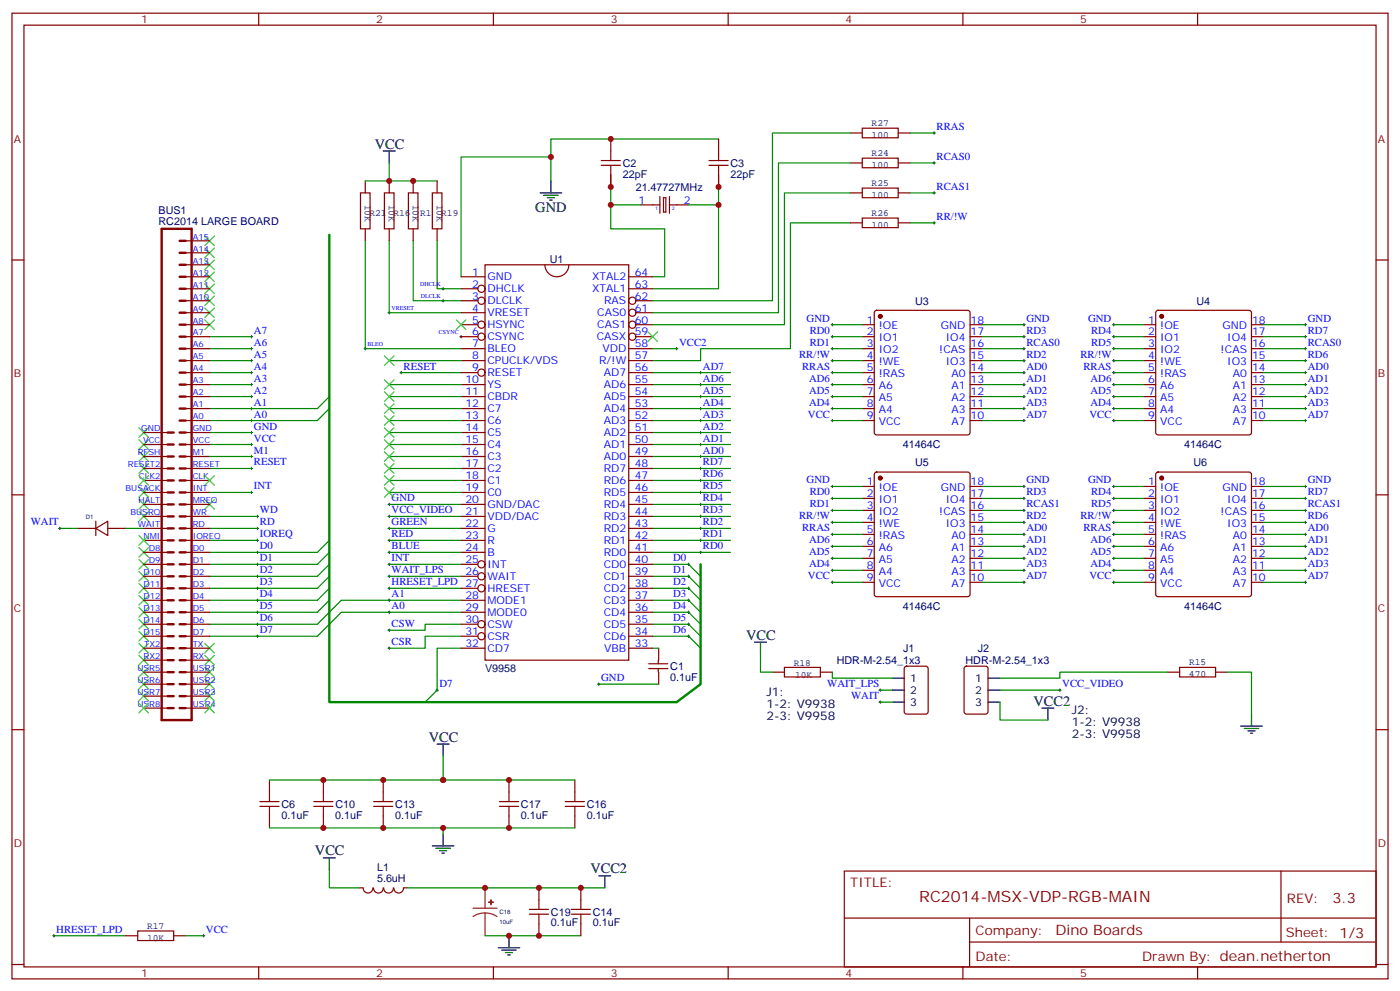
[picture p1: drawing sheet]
<svg xmlns="http://www.w3.org/2000/svg" width="412mm" height="292mm" viewBox="0 0 412 292" stroke-linecap="round" stroke-linejoin="round" font-family="sans-serif">
<g fill="none" stroke="#870000" stroke-width=".35">
<path d="M3.5 3.9h405.4v284.3h-405.4zM7.1 7.4h398.2v277.3h-398.2zM76.2 3.9v3.5M145.3 3.9v3.5M214.5 3.9v3.5M283.6 3.9v3.5M352.8 3.9v3.5M250.5 39.2h3.5M254 37.7h10.6v2.9h-10.6zM264.6 39.2h3.5M106.2 56.8h2.8v10.6h-2.8zM107.6 53.3v3.5"/>
<path d="M113.2 56.8h2.9v10.6h-2.9zM114.7 53.3v3.5M120.3 56.8h2.8v10.6h-2.8zM121.7 53.3v3.5M127.4 56.8h2.8v10.6h-2.8zM128.8 53.3v3.5M177.1 48.7h5.6M177.1 47.3h5.6M179.9 40.9v6.4M179.9 48.7v6.3M194.4 57.9v4.9M195.4 58.2h.7v4.2h-.7z"/>
<path d="M197.2 57.9v4.9M208.8 48.7h5.7M208.8 47.3h5.7M211.7 40.9v6.4M211.7 48.7v6.3M250.5 48h3.5M250.5 56.8h3.5M254 46.6h10.6v2.8h-10.6zM254 55.4h10.6v2.8h-10.6zM264.6 48h3.5M264.6 56.8h3.5M3.5 76.6h3.6"/>
<path d="M54.7 70.9h7M54.7 74.4h7M54.7 78h7M107.6 67.4v3.5M114.7 67.4v3.5M121.7 67.4v3.5M128.8 67.4v3.5M142.9 78h42.3v116.4h-42.3zM160.5 78a3.5 3.5 0 0 0 3.5 3.5 3.5 3.5 0 0 0 3.6-3.5M188.7 60.3h5.7M197.2 60.3h5.6M250.5 65.6h3.5"/>
<path d="M254 64.2h10.6v2.8h-10.6zM264.6 65.6h3.5M405.3 76.6h3.6M54.7 81.5h7M54.7 85h7M54.7 88.5h7M54.7 92.1h7M54.7 95.6h7M54.7 99.1h7M135.8 81.5h7.1M135.8 85h5M135.8 88.5h5"/>
<path d="M135.8 92.1h7.1M135.8 95.6h5M135.8 99.1h5M185.2 81.5h7.1M185.2 85h7.1M187.3 88.5h5M187.3 92.1h5M187.3 95.6h5M187.3 99.1h5M254 95.6h3.5M254 99.1h3.5M257.8 91.6l.4-.2h26.8l.5 .2 .3 .5v35.3l-.3 .5-.5 .2h-26.8l-.5-.3-.2-.4v-35.3z"/>
<path d="M285.8 95.6h3.5M285.8 99.1h3.5M336.9 95.6h3.5M336.9 99.1h3.5M340.7 91.6l.4-.2h26.8l.5 .2 .3 .5v35.3l-.3 .5-.5 .2h-26.8l-.5-.3-.2-.4v-35.3zM368.7 95.6h3.5M368.7 99.1h3.5M54.7 102.7h7M54.7 106.2h7M54.7 109.7h7M54.7 113.2h7M54.7 116.8h7"/>
<path d="M135.8 102.7h7.1M135.8 106.2h7.1M135.8 109.7h5M135.8 113.2h7.1M135.8 116.8h7.1M185.2 102.7h7.1M185.2 106.2h7.1M185.2 109.7h7.1M185.2 113.2h7.1M185.2 116.8h7.1M254 102.7h3.5M254 106.2h3.5"/>
<path d="M254 109.7h3.5M254 113.2h3.5M254 116.8h3.5M285.8 102.7h3.5M285.8 106.2h3.5M285.8 109.7h3.5M285.8 113.2h3.5M285.8 116.8h3.5M336.9 102.7h3.5M336.9 106.2h3.5M336.9 109.7h3.5M336.9 113.2h3.5"/>
<path d="M336.9 116.8h3.5M368.7 102.7h3.5M368.7 106.2h3.5M368.7 109.7h3.5M368.7 113.2h3.5M368.7 116.8h3.5M42.3 127.4h7.1M42.3 130.9h7.1M42.3 134.4h7.1M42.3 137.9h7.1M54.7 120.3h7M54.7 123.8h7"/>
<path d="M54.7 127.4h7M54.7 130.9h7M54.7 134.4h7M54.7 137.9h7M135.8 120.3h7.1M135.8 123.8h7.1M135.8 127.4h7.1M135.8 130.9h7.1M135.8 134.4h7.1M135.8 137.9h7.1M185.2 120.3h7.1M185.2 123.8h7.1"/>
<path d="M185.2 127.4h7.1M185.2 130.9h7.1M185.2 134.4h7.1M185.2 137.9h7.1M254 120.3h3.5M254 123.8h3.5M257.8 139.2l.4-.2h26.8l.5 .2 .3 .5v35.3l-.3 .5-.5 .2h-26.8l-.5-.3-.2-.4v-35.3zM285.8 120.3h3.5M285.8 123.8h3.5M336.9 120.3h3.5M336.9 123.8h3.5M340.7 139.2l.4-.2h26.8l.5 .2 .3 .5v35.3l-.3 .5-.5 .2h-26.8l-.5-.3-.2-.4v-35.3z"/>
<path d="M368.7 120.3h3.5M368.7 123.8h3.5M3.5 145.7h3.6M22.9 155.6h5.3M28.2 155.6l3.5-2.1v4.2zM28.2 153.5v4.2M31.7 155.6h5.3M42.3 141.5h7.1M42.3 145h7.1M42.3 148.5h7.1M42.3 152h7.1M42.3 155.6h7.1"/>
<path d="M42.3 159.1h7.1M54.7 141.5h7M54.7 145h7M54.7 148.5h7M54.7 152h7M54.7 155.6h7M54.7 159.1h7M135.8 141.5h7.1M135.8 145h7.1M135.8 148.5h7.1M135.8 152h7.1M135.8 155.6h7.1"/>
<path d="M135.8 159.1h7.1M185.2 141.5h7.1M185.2 145h7.1M185.2 148.5h7.1M185.2 152h7.1M185.2 155.6h7.1M185.2 159.1h7.1M254 143.2h3.5M254 146.8h3.5M254 150.3h3.5M254 153.8h3.5M254 157.3h3.5"/>
<path d="M285.8 143.2h3.5M285.8 146.8h3.5M285.8 150.3h3.5M285.8 153.8h3.5M285.8 157.3h3.5M336.9 143.2h3.5M336.9 146.8h3.5M336.9 150.3h3.5M336.9 153.8h3.5M336.9 157.3h3.5M368.7 143.2h3.5M368.7 146.8h3.5"/>
<path d="M368.7 150.3h3.5M368.7 153.8h3.5M368.7 157.3h3.5M405.3 145.7h3.6M42.3 162.6h7.1M42.3 166.2h7.1M42.3 169.7h7.1M42.3 173.2h7.1M42.3 176.7h7.1M54.7 162.6h7M54.7 166.2h7M54.7 169.7h7"/>
<path d="M54.7 173.2h7M54.7 176.7h7M135.8 162.6h7.1M135.8 166.2h5M135.8 169.7h5M135.8 173.2h5M135.8 176.7h7.1M185.2 162.6h7.1M185.2 166.2h7.1M185.2 169.7h7.1M185.2 173.2h7.1M185.2 176.7h7.1"/>
<path d="M254 160.9h3.5M254 164.4h3.5M254 167.9h3.5M254 171.4h3.5M285.8 160.9h3.5M285.8 164.4h3.5M285.8 167.9h3.5M285.8 171.4h3.5M336.9 160.9h3.5M336.9 164.4h3.5M336.9 167.9h3.5M336.9 171.4h3.5"/>
<path d="M368.7 160.9h3.5M368.7 164.4h3.5M368.7 167.9h3.5M368.7 171.4h3.5M42.3 180.3h7.1M42.3 183.8h7.1M42.3 187.3h7.1M42.3 190.9h7.1M42.3 194.4h7.1M42.3 197.9h7.1M54.7 180.3h7M54.7 183.8h7"/>
<path d="M54.7 187.3h7M54.7 190.9h7M54.7 194.4h7M54.7 197.9h7M135.8 180.3h7.1M135.8 183.8h5M135.8 187.3h5M135.8 190.9h7.1M185.2 180.3h7.1M185.2 183.8h7.1M185.2 187.3h7.1M185.2 190.9h7.1"/>
<path d="M191.1 196.8h5.6M191.1 195.4h5.6M193.9 194.4v1M193.9 196.8v1.1M194 190.9v3.5M194 197.9v3.5M227.5 197.9h3.6M231.1 196.5h10.6v2.8h-10.6zM241.7 197.9h3.5M266.6 196.4l.5-.3h5.6l.6 .5 .1 12.9-.5 .7-5.8 .1-.7-.5-.1-13zM284.2 196.4l.5-.3h5.6l.7 .5v12.9l-.4 .7-5.9 .1-.7-.5v-13zM344 197.9h3.5"/>
<path d="M347.5 196.5h10.6v2.8h-10.6zM358.1 197.9h3.5M3.5 214.8h3.6M42.3 201.4h7.1M42.3 205h7.1M42.3 208.5h7.1M54.7 201.4h7M54.7 205h7M54.7 208.5h7M405.3 214.8h3.6M76.6 237.4h5.6M76.6 236h5.6"/>
<path d="M79.4 229.7v6.3M79.4 237.4v6.4M92.4 237.4h5.7M92.4 236h5.7M95.2 229.7v6.3M95.2 237.4v6.4M110.1 237.4h5.6M110.1 236h5.6M112.9 229.7v6.3M112.9 237.4v6.4M147.1 237.4h5.7M147.1 236h5.7"/>
<path d="M149.9 229.7v6.3M149.9 237.4v6.4M166.5 237.4h5.7M166.5 236h5.7M169.3 229.7v6.3M169.3 237.4v6.4M248.7 256.5h156.6v28.2h-156.6zM377.3 256.5v20.9M37 275.5h3.6M40.6 274.1h10.6v2.8h-10.6zM51.2 275.5h3.5M105.8 261.4h1.1"/>
<path d="M107 261.4a1.41 1.41 0 0 0 1.4 1.5 1.41 1.41 0 0 0 1.4-1.5M110.1 261.4a1.41 1.41 0 0 0 1.4 1.5 1.41 1.41 0 0 0 1.4-1.5M113 261.4a1.41 1.41 0 0 0 1.4 1.5 1.41 1.41 0 0 0 1.5-1.5M119.9 261.4h-1.1a1.41 1.41 0 0 1-1.4 1.5 1.41 1.41 0 0 1-1.4-1.5M155.9 269.2h5.7M155.9 267.8h5.7M158.7 261.4v6.4M158.7 269.2v6.3M168.3 269.2h5.6M168.3 267.8h5.6M171.1 261.4v6.4M171.1 269.2v6.3"/>
<path d="M248.7 270.3h156.5M285.6 277.4h119.6M285.6 270.3v14.1M3.5 284h3.6M76.2 284.7v3.5M145.3 284.7v3.5M214.5 284.7v3.5M283.6 284.7v3.5M352.8 284.7v3.5M405.3 284h3.6"/>
<circle cx="141.8" cy="88.5" r="1.06"/>
<circle cx="141.8" cy="99.1" r="1.06"/>
<circle cx="141.8" cy="95.6" r="1.06"/>
<circle cx="141.8" cy="85" r="1.06"/>
<circle cx="186.3" cy="99.1" r="1.06"/>
<circle cx="186.3" cy="95.6" r="1.06"/>
<circle cx="186.3" cy="92.1" r="1.06"/>
<circle cx="186.3" cy="88.5" r="1.06"/>
<circle cx="141.8" cy="109.7" r="1.06"/>
<circle cx="141.8" cy="166.2" r="1.06"/>
<circle cx="141.8" cy="169.7" r="1.06"/>
<circle cx="141.8" cy="173.2" r="1.06"/>
<circle cx="141.8" cy="187.3" r="1.06"/>
<circle cx="141.8" cy="183.8" r="1.06"/>
</g>
<g fill="none" stroke="#008700" stroke-width=".35">
<path d="M250.5 39.2h-23v49.3h-35.2M268.1 39.2h7.1M107.6 53.3h21.2M114.7 48v5.3M162.3 53.3v-7.1h-26.5v35.3M179.9 51.5v8.8h8.8M211.7 51.5v8.8h-8.9M211.7 40.9h-49.4v5.3M250.5 56.8h-19.4v38.8h-38.8M250.5 48h-21.2v44.1h-37M268.1 56.8h7.1M268.1 48h7.1"/>
<path d="M107.6 70.9v31.8h28.2M114.7 70.9v21.2h21.1M121.7 70.9v17.6h14.1M128.8 70.9v14.1h7M179.9 60.3v7.1h15.9v14.1h-3.5M211.7 60.3v24.7h-19.4M250.5 65.6h-17.7v37.1h-26.4v3.5h-14.1M268.1 65.6h7.1M61.7 99.1h12.4M245.2 99.1h8.8M245.2 95.6h8.8M289.3 99.1h12.3"/>
<path d="M289.3 95.6h12.3M328.1 99.1h8.8M328.1 95.6h8.8M372.2 99.1h12.3M372.2 95.6h12.3M61.7 116.8h12.4M61.7 109.7h12.4M61.7 113.2h12.4M61.7 106.2h12.4M61.7 102.7h12.4M97 116.8l-3.5 3.5h-31.8M114.7 113.2h21.1"/>
<path d="M114.7 116.8h21.1M114.7 106.2h21.1M118.2 109.7h17.6M192.3 109.7h22.9M192.3 113.2h22.9M192.3 116.8h22.9M192.3 102.7h7M245.2 109.7h8.8M245.2 113.2h8.8M245.2 116.8h8.8M245.2 106.2h8.8M245.2 102.7h8.8"/>
<path d="M289.3 109.7h12.3M289.3 113.2h12.3M289.3 116.8h12.3M289.3 106.2h12.3M289.3 102.7h12.3M328.1 109.7h8.8M328.1 113.2h8.8M328.1 116.8h8.8M328.1 106.2h8.8M328.1 102.7h8.8M372.2 109.7h12.3M372.2 113.2h12.3"/>
<path d="M372.2 116.8h12.3M372.2 106.2h12.3M372.2 102.7h12.3M61.7 137.9h12.4M61.7 127.4h12.4M61.7 130.9h12.4M61.7 134.4h12.4M97 120.3l-3.5 3.5h-31.8M114.7 137.9h21.1M114.7 120.3h21.1M114.7 123.8h21.1M114.7 127.4h21.1"/>
<path d="M114.7 130.9h21.1M114.7 134.4h21.1M192.3 137.9h22.9M192.3 120.3h22.9M192.3 123.8h22.9M192.3 127.4h22.9M192.3 130.9h22.9M192.3 134.4h22.9M245.2 120.3h8.8M245.2 123.8h8.8M289.3 120.3h12.3M289.3 123.8h12.3"/>
<path d="M328.1 120.3h8.8M328.1 123.8h8.8M372.2 120.3h12.3M372.2 123.8h12.3M17.6 155.6h5.3M37 155.6h5.3M61.7 145h12.4M61.7 152h14.1M61.7 155.6h14.1M61.7 159.1h14.1M97 159.1l-3.5 3.5h-31.8M114.7 141.5h21.1"/>
<path d="M114.7 145h21.1M114.7 148.5h21.1M114.7 152h21.1M114.7 155.6h21.1M114.7 159.1h21.1M192.3 141.5h22.9M192.3 145h22.9M192.3 148.5h22.9M192.3 152h22.9M192.3 155.6h22.9M192.3 159.1h22.9M245.2 143.2h8.8"/>
<path d="M245.2 150.3h8.8M245.2 157.3h8.8M245.2 153.8h8.8M245.2 146.8h8.8M289.3 143.2h12.3M289.3 150.3h12.3M289.3 157.3h12.3M289.3 153.8h12.3M289.3 146.8h12.3M328.1 143.2h8.8M328.1 150.3h8.8M328.1 157.3h8.8"/>
<path d="M328.1 153.8h8.8M328.1 146.8h8.8M372.2 143.2h12.3M372.2 150.3h12.3M372.2 157.3h12.3M372.2 153.8h12.3M372.2 146.8h12.3M97 162.6l-3.5 3.6h-31.8M97 166.2l-3.5 3.5h-31.8M97 169.7l-3.5 3.5h-31.8M97 173.2l-3.5 3.5h-31.8M97 176.7l-3.5 3.6h-31.8"/>
<path d="M114.7 162.6h21.1M114.7 166.2h21.1M114.7 169.7h21.1M114.7 173.2h21.1M135.8 176.7h-35.3l-7 7.1h-31.8M192.3 162.6h22.9M192.3 166.2h10.5l3.6 3.5M192.3 169.7h10.5l3.6 3.5M192.3 173.2h10.5l3.6 3.5M192.3 176.7h10.5l3.6 3.6M245.2 160.9h8.8M245.2 164.4h8.8"/>
<path d="M245.2 167.9h8.8M245.2 171.4h8.8M289.3 160.9h12.3M289.3 164.4h12.3M289.3 167.9h12.3M289.3 171.4h12.3M328.1 160.9h8.8M328.1 164.4h8.8M328.1 167.9h8.8M328.1 171.4h8.8M372.2 160.9h12.3M372.2 164.4h12.3"/>
<path d="M372.2 167.9h12.3M372.2 171.4h12.3M135.8 190.9h-7v12.3l-3.6 3.5M135.8 183.8h-10.6v1.8h-10.5M135.8 187.3h-10.6v3.6h-10.5M135.8 180.3h-35.3l-7 7h-31.8M192.3 187.3h10.5l3.6 3.6M192.3 180.3h10.5l3.6 3.5M192.3 183.8h10.5l3.6 3.5M192.3 190.9h1.7M224 192.6v5.3h3.5M245.2 197.9v1.8h17.6"/>
<path d="M344 197.9h-31.8v1.8h-17.6M361.6 197.9h7.1v12.4M176.4 201.4h17.6M259.3 203.2h3.5M259.3 206.7h3.5M294.6 206.7v5.3h14.1M294.6 203.2h17.6M79.4 229.7h89.9M130.5 222.6v7.1M79.4 243.8h51.1v1.7M97 256.1v5.3h8.8M130.5 243.8h38.8"/>
<path d="M15.9 275.5h21.1M54.7 275.5h5.3M119.9 261.4h58.3M142.9 275.5h28.2"/>
</g>
<g fill="none" stroke="#000" stroke-width=".29">
<path d="M274.8 39.2h.7M275.2 38.8v.7M274.8 56.8h.7M274.8 48h.7M275.2 47.6v.7M275.2 56.4v.7M274.8 65.6h.7M275.2 65.3v.7M73.7 99.1h.7M74.1 98.8v.7M114.3 92.1h.7M114.7 91.7v.7"/>
<path d="M130.2 88.5h.7M130.2 85h.7M130.5 84.7v.7M130.5 88.2v.7M135.5 99.1h.7M135.8 98.8v.7M244.8 99.1h.7M244.8 95.6h.7M245.2 95.2v.8M245.2 98.8v.7M301.3 99.1h.7M301.3 95.6h.7"/>
<path d="M301.6 95.2v.8M301.6 98.8v.7M327.7 99.1h.7M327.7 95.6h.7M328.1 95.2v.8M328.1 98.8v.7M384.2 99.1h.7M384.2 95.6h.7M384.5 95.2v.8M384.5 98.8v.7M73.7 116.8h.7M73.7 113.2h.7"/>
<path d="M73.7 109.7h.7M73.7 106.2h.7M73.7 102.7h.7M74.1 102.3v.7M74.1 105.8v.7M74.1 109.4v.7M74.1 112.9v.7M74.1 116.4v.7M74.1 119.9v.7M107.2 102.7h.7M107.6 102.3v.7M117.8 109.7h.7"/>
<path d="M118.2 109.4v.7M199 102.7h.7M199.3 102.3v.7M206 116.8h.7M206 113.2h.7M206 109.7h.7M206.4 109.4v.7M206.4 112.9v.7M206.4 116.4v.7M206.4 119.9v.7M244.8 116.8h.7M244.8 113.2h.7"/>
<path d="M244.8 109.7h.7M244.8 106.2h.7M244.8 102.7h.7M245.2 102.3v.7M245.2 105.8v.7M245.2 109.4v.7M245.2 112.9v.7M245.2 116.4v.7M245.2 119.9v.7M301.3 116.8h.7M301.3 113.2h.7M301.3 109.7h.7"/>
<path d="M301.3 106.2h.7M301.3 102.7h.7M301.6 102.3v.7M301.6 105.8v.7M301.6 109.4v.7M301.6 112.9v.7M301.6 116.4v.7M301.6 119.9v.7M327.7 116.8h.7M327.7 113.2h.7M327.7 109.7h.7M327.7 106.2h.7"/>
<path d="M327.7 102.7h.7M328.1 102.3v.7M328.1 105.8v.7M328.1 109.4v.7M328.1 112.9v.7M328.1 116.4v.7M328.1 119.9v.7M384.2 116.8h.7M384.2 113.2h.7M384.2 109.7h.7M384.2 106.2h.7M384.2 102.7h.7"/>
<path d="M384.5 102.3v.7M384.5 105.8v.7M384.5 109.4v.7M384.5 112.9v.7M384.5 116.4v.7M384.5 119.9v.7M73.7 137.9h.7M73.7 134.4h.7M73.7 130.9h.7M73.7 127.4h.7M73.7 123.8h.7M73.7 120.3h.7"/>
<path d="M74.1 123.5v.7M74.1 127v.7M74.1 130.5v.7M74.1 134.1v.7M74.1 137.6v.7M206 137.9h.7M206 134.4h.7M206 130.9h.7M206 127.4h.7M206 123.8h.7M206 120.3h.7M206.4 123.5v.7"/>
<path d="M206.4 127v.7M206.4 130.5v.7M206.4 134.1v.7M206.4 137.6v.7M244.8 123.8h.7M244.8 120.3h.7M245.2 123.5v.7M301.3 123.8h.7M301.3 120.3h.7M301.6 123.5v.7M327.7 123.8h.7M327.7 120.3h.7"/>
<path d="M328.1 123.5v.7M384.2 123.8h.7M384.2 120.3h.7M384.5 123.5v.7M17.3 155.6h.7M17.6 155.2v.7M73.7 145h.7M74.1 144.6v.7M75.5 159.1h.7M75.5 155.6h.7M75.5 152h.7M75.8 151.7v.7"/>
<path d="M75.8 155.2v.7M75.8 158.7v.8M114.3 159.1h.7M114.3 155.6h.7M114.3 152h.7M114.3 148.5h.7M114.7 148.2v.7M114.7 151.7v.7M114.7 155.2v.7M114.7 158.7v.8M206 159.1h.7M206 155.6h.7"/>
<path d="M206 152h.7M206 148.5h.7M206 145h.7M206 141.5h.7M206.4 141.1v.7M206.4 144.6v.7M206.4 148.2v.7M206.4 151.7v.7M206.4 155.2v.7M206.4 158.7v.8M244.8 143.2h.7M244.8 150.3h.7"/>
<path d="M244.8 157.3h.7M244.8 153.8h.7M244.8 146.8h.7M245.2 142.9v.7M245.2 146.4v.7M245.2 149.9v.7M245.2 153.5v.7M245.2 157v.7M301.3 143.2h.7M301.3 150.3h.7M301.3 157.3h.7M301.3 153.8h.7"/>
<path d="M301.3 146.8h.7M301.6 142.9v.7M301.6 146.4v.7M301.6 149.9v.7M301.6 153.5v.7M301.6 157v.7M327.7 143.2h.7M327.7 150.3h.7M327.7 157.3h.7M327.7 153.8h.7M327.7 146.8h.7M328.1 142.9v.7"/>
<path d="M328.1 146.4v.7M328.1 149.9v.7M328.1 153.5v.7M328.1 157v.7M384.2 143.2h.7M384.2 150.3h.7M384.2 157.3h.7M384.2 153.8h.7M384.2 146.8h.7M384.5 142.9v.7M384.5 146.4v.7M384.5 149.9v.7"/>
<path d="M384.5 153.5v.7M384.5 157v.7M75.5 162.6h.7M75.5 166.2h.7M75.5 169.7h.7M75.5 173.2h.7M75.5 176.7h.7M75.8 162.3v.7M75.8 165.8v.7M75.8 169.3v.7M75.8 172.9v.7M75.8 176.4v.7"/>
<path d="M75.8 179.9v.7M114.3 162.6h.7M114.3 166.2h.7M114.3 169.7h.7M114.3 173.2h.7M114.3 176.7h.7M114.7 162.3v.7M114.7 165.8v.7M114.7 169.3v.7M114.7 172.9v.7M114.7 176.4v.7M114.7 179.9v.7"/>
<path d="M202.5 166.2h.7M202.5 169.7h.7M202.5 173.2h.7M202.5 176.7h.7M202.8 165.8v.7M202.8 169.3v.7M202.8 172.9v.7M202.8 176.4v.7M202.8 179.9v.7M206 162.6h.7M206.4 162.3v.7M244.8 160.9h.7"/>
<path d="M244.8 164.4h.7M244.8 167.9h.7M244.8 171.4h.7M245.2 160.5v.7M245.2 164v.7M245.2 167.6v.7M245.2 171.1v.7M301.3 160.9h.7M301.3 164.4h.7M301.3 167.9h.7M301.3 171.4h.7M301.6 160.5v.7"/>
<path d="M301.6 164v.7M301.6 167.6v.7M301.6 171.1v.7M327.7 160.9h.7M327.7 164.4h.7M327.7 167.9h.7M327.7 171.4h.7M328.1 160.5v.7M328.1 164v.7M328.1 167.6v.7M328.1 171.1v.7M384.2 160.9h.7"/>
<path d="M384.2 164.4h.7M384.2 167.9h.7M384.2 171.4h.7M384.5 160.5v.7M384.5 164v.7M384.5 167.6v.7M384.5 171.1v.7M75.5 180.3h.7M75.5 183.8h.7M75.5 187.3h.7M75.8 183.4v.7M75.8 187v.7"/>
<path d="M114.3 180.3h.7M114.3 185.6h.7M114.3 190.9h.7M114.7 185.2v.7M114.7 190.5v.7M202.5 180.3h.7M202.5 183.8h.7M202.5 187.3h.7M202.8 183.4v.7M202.8 187v.7M128.4 203.2h.7M128.8 202.8v.8"/>
<path d="M176 201.4h.7M176.4 201.1v.7M258.9 203.2h.7M258.9 206.7h.7M259.3 202.8v.8M259.3 206.4v.7M311.9 203.2h.7M312.2 202.8v.8M15.5 275.5h.7M15.9 275.2v.7M59.6 275.5h.7M60 275.2v.7"/>
</g>
<path d="M97 69.1v137.6h102.3l7.1-5.3v-35.2" fill="none" stroke="#008700" stroke-width=".71"/>
<g fill="none" stroke="#3c3" stroke-width=".35">
<path d="M60.3 69.5l2.8 2.8M60.3 73l2.8 2.8M60.3 76.6l2.8 2.8M63.1 69.5l-2.8 2.8M63.1 73l-2.8 2.8M63.1 76.6l-2.8 2.8M60.3 80.1l2.8 2.8M60.3 83.6l2.8 2.8M60.3 87.1l2.8 2.9M60.3 90.7l2.8 2.8M60.3 94.2l2.8 2.8M63.1 80.1l-2.8 2.8"/>
<path d="M63.1 83.6l-2.8 2.8M63.1 87.1l-2.8 2.9M63.1 90.7l-2.8 2.8M63.1 94.2l-2.8 2.8M134.4 94.2l2.8 2.8M137.2 94.2l-2.8 2.8M190.9 97.7l2.8 2.8M193.7 97.7l-2.8 2.8M113.2 118.9l2.9 2.8M113.2 115.4l2.9 2.8M113.2 104.8l2.9 2.8M113.2 111.8l2.9 2.9"/>
<path d="M116.1 118.9l-2.9 2.8M116.1 115.4l-2.9 2.8M116.1 104.8l-2.9 2.8M116.1 111.8l-2.9 2.9M40.9 133l2.8 2.8M40.9 129.5l2.8 2.8M40.9 125.9l2.8 2.9M40.9 136.5l2.8 2.8M43.7 133l-2.8 2.8M43.7 129.5l-2.8 2.8M43.7 125.9l-2.8 2.9M43.7 136.5l-2.8 2.8"/>
<path d="M113.2 122.4l2.9 2.8M113.2 125.9l2.9 2.9M113.2 129.5l2.9 2.8M113.2 133l2.9 2.8M113.2 136.5l2.9 2.8M116.1 136.5l-2.9 2.8M116.1 122.4l-2.9 2.8M116.1 125.9l-2.9 2.9M116.1 129.5l-2.9 2.8M116.1 133l-2.9 2.8M40.9 143.6l2.8 2.8M40.9 147.1l2.8 2.8"/>
<path d="M40.9 150.6l2.8 2.9M40.9 157.7l2.8 2.8M40.9 140.1l2.8 2.8M43.7 143.6l-2.8 2.8M43.7 147.1l-2.8 2.8M43.7 150.6l-2.8 2.9M43.7 157.7l-2.8 2.8M43.7 140.1l-2.8 2.8M60.3 147.1l2.8 2.8M60.3 140.1l2.8 2.8M63.1 147.1l-2.8 2.8M63.1 140.1l-2.8 2.8"/>
<path d="M113.2 140.1l2.9 2.8M113.2 143.6l2.9 2.8M116.1 143.6l-2.9 2.8M116.1 140.1l-2.9 2.8M40.9 161.2l2.8 2.8M40.9 164.7l2.8 2.9M40.9 168.3l2.8 2.8M40.9 171.8l2.8 2.8M40.9 175.3l2.8 2.9M40.9 178.9l2.8 2.8M43.7 161.2l-2.8 2.8M43.7 164.7l-2.8 2.9"/>
<path d="M43.7 168.3l-2.8 2.8M43.7 171.8l-2.8 2.8M43.7 175.3l-2.8 2.9M43.7 178.9l-2.8 2.8M40.9 182.4l2.8 2.8M40.9 185.9l2.8 2.8M40.9 189.4l2.8 2.9M40.9 193l2.8 2.8M40.9 196.5l2.8 2.8M43.7 182.4l-2.8 2.8M43.7 185.9l-2.8 2.8M43.7 189.4l-2.8 2.9"/>
<path d="M43.7 193l-2.8 2.8M43.7 196.5l-2.8 2.8M60.3 196.5l2.8 2.8M60.3 193l2.8 2.8M60.3 189.4l2.8 2.9M63.1 196.5l-2.8 2.8M63.1 193l-2.8 2.8M63.1 189.4l-2.8 2.9M40.9 200l2.8 2.8M40.9 203.6l2.8 2.8M40.9 207.1l2.8 2.8M43.7 200l-2.8 2.8"/>
<path d="M43.7 203.6l-2.8 2.8M43.7 207.1l-2.8 2.8M60.3 203.6l2.8 2.8M60.3 200l2.8 2.8M60.3 207.1l2.8 2.8M63.1 203.6l-2.8 2.8M63.1 200l-2.8 2.8M63.1 207.1l-2.8 2.8"/>
</g>
<g fill="none" stroke="#000" stroke-width=".35">
<path d="M112.9 44.4h3.5M114.7 44.4v3.6M159.1 56.8h6.4M160.2 57.5h4.2M161.2 58.2h2.1M161.9 58.9h.7M162.3 53.3v3.5M222.2 189.1h3.6M224 189.1v3.5M262.8 199.7h3.5M291 199.7h3.6M128.8 219.1h3.5"/>
<path d="M130.5 219.1v3.5M262.8 206.7h3.5M262.8 203.2h3.5M291 206.7h3.6M291 203.2h3.6M306.9 208.5h3.5M308.7 208.5v3.5M365.5 213.8h6.3M366.5 214.5h4.3M367.6 215.2h2.1M368.3 215.9h.7M368.7 210.3v3.5"/>
<path d="M95.2 252.6h3.6M97 252.6v3.5M127.4 249.1h6.3M128.4 249.8h4.2M129.5 250.5h2.1M130.2 251.2h.7M130.5 245.5v3.6M176.4 257.9h3.5M178.2 257.9v3.5M146.8 279h6.3M147.8 279.8h4.2M149.9 275.5v3.5"/>
<path d="M148.9 280.5h2.1M149.6 281.2h.7"/>
</g>
<g fill="none" stroke="#870000" stroke-width=".71">
<path d="M47.6 67.4h8.8v144.6h-8.8zM52.9 78h1.8M52.9 74.4h1.8M52.9 70.9h1.8M52.9 85h1.8M52.9 81.5h1.8M52.9 88.5h1.8M52.9 92.1h1.8M52.9 95.6h1.8M52.9 99.1h1.8M52.9 102.7h1.8M52.9 113.2h1.8"/>
<path d="M52.9 109.7h1.8M52.9 106.2h1.8M52.9 116.8h1.8M49.4 127.4h1.8M49.4 130.9h1.8M49.4 134.4h1.8M49.4 137.9h1.8M52.9 120.3h1.8M52.9 123.8h1.8M52.9 127.4h1.8M52.9 130.9h1.8M52.9 134.4h1.8"/>
<path d="M52.9 137.9h1.8M49.4 148.5h1.8M49.4 145h1.8M49.4 141.5h1.8M49.4 155.6h1.8M49.4 152h1.8M49.4 159.1h1.8M52.9 148.5h1.8M52.9 145h1.8M52.9 141.5h1.8M52.9 155.6h1.8M52.9 152h1.8"/>
<path d="M52.9 159.1h1.8M49.4 162.6h1.8M49.4 166.2h1.8M49.4 169.7h1.8M49.4 173.2h1.8M49.4 176.7h1.8M52.9 162.6h1.8M52.9 166.2h1.8M52.9 169.7h1.8M52.9 173.2h1.8M52.9 176.7h1.8M49.4 183.8h1.8"/>
<path d="M49.4 180.3h1.8M49.4 190.9h1.8M49.4 187.3h1.8M49.4 194.4h1.8M49.4 197.9h1.8M52.9 183.8h1.8M52.9 180.3h1.8M52.9 190.9h1.8M52.9 187.3h1.8M52.9 194.4h1.8M52.9 197.9h1.8M49.4 201.4h1.8"/>
<path d="M49.4 205h1.8M49.4 208.5h1.8M52.9 201.4h1.8M52.9 205h1.8M52.9 208.5h1.8"/>
</g>
<g fill="#870000" stroke="#870000" stroke-width=".35">
<circle cx="259.3" cy="93.1" r=".53"/>
<circle cx="342.2" cy="93.1" r=".53"/>
<circle cx="259.3" cy="140.8" r=".53"/>
<circle cx="342.2" cy="140.8" r=".53"/>
</g>
<path d="M139.3 267.4h7.1M142.9 268.8l-1.9 .3-1.7 .8M142.9 268.8l1.8 .3 1.7 .8M142.9 261.4v6M142.9 268.8v6.7" fill="none" stroke="#8c2424" stroke-width=".35"/>
<g fill="#8c2424" stroke="#8c2424" stroke-width=".35">
<path d="M143.9 265.6l1.4 .1z"/>
<path d="M144.6 264.9v1.4z"/>
</g>
<g fill="#c00">
<circle cx="162.3" cy="46.2" r=".88"/>
<circle cx="179.9" cy="60.3" r=".88"/>
<circle cx="211.7" cy="60.3" r=".88"/>
<circle cx="121.7" cy="53.3" r=".88"/>
<circle cx="211.7" cy="55" r=".88"/>
<circle cx="179.9" cy="55" r=".88"/>
<circle cx="179.9" cy="40.9" r=".88"/>
<circle cx="95.3" cy="243.8" r=".88"/>
<circle cx="130.5" cy="243.8" r=".88"/>
<circle cx="149.9" cy="243.8" r=".88"/>
<circle cx="95.3" cy="229.7" r=".88"/>
<circle cx="130.5" cy="229.7" r=".88"/>
<circle cx="149.9" cy="229.7" r=".88"/>
<circle cx="114.7" cy="53.3" r=".88"/>
<circle cx="142.9" cy="261.4" r=".88"/>
<circle cx="158.8" cy="261.4" r=".88"/>
<circle cx="149.9" cy="275.5" r=".88"/>
<circle cx="158.8" cy="275.5" r=".88"/>
<circle cx="112.9" cy="229.7" r=".88"/>
<circle cx="112.9" cy="243.8" r=".88"/>
<circle cx="171.1" cy="261.4" r=".88"/>
</g>
<text font-size="4.6" fill="#800" x="270.8" y="265.5">RC2014-MSX-VDP-RGB-MAIN</text>
<g font-size="4.2">
<text x="110.4" y="43.7">VCC</text>
<text x="157.7" y="62.4">GND</text>
<text x="219.8" y="188.4">VCC</text>
<text x="304.4" y="207.8">VCC2</text>
<text x="126.3" y="218.4">VCC</text>
<text x="92.8" y="251.9">VCC</text>
<text x="173.9" y="257.2">VCC2</text>
</g>
<g font-size="4.2" fill="#800">
<text x="392.5" y="265.7">3.3</text>
<text x="310.9" y="275.3">Dino Boards</text>
</g>
<g font-size="3.9" fill="#800">
<text x="250.5" y="261.1">TITLE:</text>
<text x="379.1" y="265.7">REV:</text>
<text x="287.4" y="275.3">Company:</text>
<text x="378.7" y="275.9">Sheet: 1/3</text>
<text x="287.4" y="282.9">Date:</text>
<text x="336.4" y="283">Drawn By: dean.netherton</text>
</g>
<g font-size="3.5">
<text x="225.8" y="205">J1:</text>
<text x="225.8" y="208.5">1-2: V9938</text>
<text x="225.8" y="212">2-3: V9958</text>
<text x="315.7" y="210.3">J2:</text>
<text x="315.7" y="213.8">1-2: V9938</text>
<text x="315.7" y="217.3">2-3: V9958</text>
</g>
<g font-size="3.2" fill="#800">
<text x="41.6" y="6.9">1</text>
<text x="110.8" y="6.9">2</text>
<text x="179.9" y="6.9">3</text>
<text x="249.1" y="6.9">4</text>
<text x="318.2" y="6.9">5</text>
<text x="4.1" y="42">A</text>
<text x="405.9" y="42">A</text>
<text x="4.1" y="111.1">B</text>
<text x="405.9" y="111.1">B</text>
<text x="4.1" y="180.3">C</text>
<text x="405.9" y="180.3">C</text>
<text x="4.1" y="249.4">D</text>
<text x="405.9" y="249.4">D</text>
<text x="41.6" y="287.7">1</text>
<text x="110.8" y="287.7">2</text>
<text x="179.9" y="287.7">3</text>
<text x="249.1" y="287.7">4</text>
<text x="318.2" y="287.7">5</text>
</g>
<g font-size="3.2" fill="#00f">
<text x="275.9" y="38.3">RRAS</text>
<text x="275.9" y="47.1">RCAS0</text>
<text x="188.1" y="60">1</text>
<text x="201.4" y="60">2</text>
<text x="275.9" y="55.9">RCAS1</text>
<text x="275.9" y="64.7">RR/!W</text>
<text x="139.1" y="81.1">1</text>
<text x="143.6" y="82.5">GND</text>
<text x="174.4" y="82.5">XTAL2</text>
<text x="187" y="81.1">64</text>
<text x="139.1" y="84.7">2</text>
<text x="139.1" y="88.2">3</text>
<text x="143.6" y="86.1">DHCLK</text>
<text x="143.6" y="89.6">DLCLK</text>
<text x="174.4" y="86.1">XTAL1</text>
<text x="178" y="89.6">RAS</text>
<text x="187" y="88.2">62</text>
<text x="187" y="84.7">63</text>
<text x="139.1" y="91.7">4</text>
<text x="139.1" y="95.2">5</text>
<text x="143.6" y="93.1">VRESET</text>
<text x="175.9" y="93.1">CAS0</text>
<text x="187" y="95.2">60</text>
<text x="187" y="91.7">61</text>
<text x="237.6" y="94.7">GND</text>
<text x="255.3" y="95.2">1</text>
<text x="285.9" y="95.2">18</text>
<text x="302.3" y="94.7">GND</text>
<text x="320.5" y="94.7">GND</text>
<text x="338.2" y="95.2">1</text>
<text x="368.8" y="95.2">18</text>
<text x="385.2" y="94.7">GND</text>
<text x="74.8" y="101.8">A6</text>
<text x="74.8" y="98.2">A7</text>
<text x="139.1" y="98.8">6</text>
<text x="143.6" y="96.7">HSYNC</text>
<text x="143.6" y="100.2">CSYNC</text>
<text x="175.8" y="100.2">CASX</text>
<text x="175.9" y="96.7">CAS1</text>
<text x="187" y="98.8">59</text>
<text x="200" y="101.8">VCC2</text>
<text x="238.5" y="98.2">RD0</text>
<text x="238.5" y="101.8">RD1</text>
<text x="255.3" y="98.8">2</text>
<text x="258.8" y="97">!OE</text>
<text x="258.8" y="100.5">IO1</text>
<text x="277.2" y="97">GND</text>
<text x="278.6" y="100.5">IO4</text>
<text x="285.9" y="98.8">17</text>
<text x="302.3" y="98.2">RD3</text>
<text x="302.3" y="101.8">RCAS0</text>
<text x="321.4" y="98.2">RD4</text>
<text x="321.4" y="101.8">RD5</text>
<text x="338.2" y="98.8">2</text>
<text x="341.7" y="97">!OE</text>
<text x="341.7" y="100.5">IO1</text>
<text x="360.1" y="97">GND</text>
<text x="361.5" y="100.5">IO4</text>
<text x="368.8" y="98.8">17</text>
<text x="385.2" y="101.8">RCAS0</text>
<text x="385.2" y="98.2">RD7</text>
<text x="74.8" y="105.3">A5</text>
<text x="139.1" y="102.3">7</text>
<text x="139.1" y="105.8">8</text>
<text x="143.6" y="103.7">BLEO</text>
<text x="143.6" y="107.2">CPUCLK/VDS</text>
<text x="176.5" y="107.2">R/!W</text>
<text x="177.4" y="103.7">VDD</text>
<text x="187" y="105.8">57</text>
<text x="187" y="102.3">58</text>
<text x="235.4" y="105.3">RR/!W</text>
<text x="255.3" y="102.3">3</text>
<text x="255.3" y="105.8">4</text>
<text x="258.8" y="104.1">IO2</text>
<text x="258.8" y="107.6">!WE</text>
<text x="276.6" y="104.1">!CAS</text>
<text x="278.6" y="107.6">IO3</text>
<text x="285.9" y="105.8">15</text>
<text x="285.9" y="102.3">16</text>
<text x="302.3" y="105.3">RD2</text>
<text x="318.3" y="105.3">RR/!W</text>
<text x="338.2" y="102.3">3</text>
<text x="338.2" y="105.8">4</text>
<text x="341.7" y="104.1">IO2</text>
<text x="341.7" y="107.6">!WE</text>
<text x="359.5" y="104.1">!CAS</text>
<text x="361.5" y="107.6">IO3</text>
<text x="368.8" y="105.8">15</text>
<text x="368.8" y="102.3">16</text>
<text x="385.2" y="105.3">RD6</text>
<text x="74.8" y="112.4">A3</text>
<text x="74.8" y="108.8">A4</text>
<text x="118.9" y="108.8">RESET</text>
<text x="137.1" y="112.9">10</text>
<text x="139.1" y="109.4">9</text>
<text x="143.6" y="110.8">RESET</text>
<text x="177.9" y="110.8">AD7</text>
<text x="187" y="112.9">55</text>
<text x="187" y="109.4">56</text>
<text x="207.1" y="112.4">AD6</text>
<text x="207.1" y="108.8">AD7</text>
<text x="236.3" y="108.8">RRAS</text>
<text x="238.3" y="112.4">AD6</text>
<text x="255.3" y="109.4">5</text>
<text x="255.3" y="112.9">6</text>
<text x="258.8" y="111.1">!RAS</text>
<text x="280.3" y="111.1">A0</text>
<text x="285.9" y="112.9">13</text>
<text x="285.9" y="109.4">14</text>
<text x="302.3" y="108.8">AD0</text>
<text x="302.3" y="112.4">AD1</text>
<text x="319.2" y="108.8">RRAS</text>
<text x="321.2" y="112.4">AD6</text>
<text x="338.2" y="109.4">5</text>
<text x="338.2" y="112.9">6</text>
<text x="341.7" y="111.1">!RAS</text>
<text x="363.2" y="111.1">A0</text>
<text x="368.8" y="112.9">13</text>
<text x="368.8" y="109.4">14</text>
<text x="385.2" y="112.4">AD1</text>
<text x="385.2" y="108.8">AD0</text>
<text x="74.8" y="119.4">A1</text>
<text x="74.8" y="115.9">A2</text>
<text x="137.1" y="116.4">11</text>
<text x="137.1" y="119.9">12</text>
<text x="143.6" y="114.3">YS</text>
<text x="143.6" y="117.8">CBDR</text>
<text x="177.9" y="117.8">AD5</text>
<text x="177.9" y="114.3">AD6</text>
<text x="187" y="119.9">53</text>
<text x="187" y="116.4">54</text>
<text x="207.1" y="119.4">AD4</text>
<text x="207.1" y="115.9">AD5</text>
<text x="238.3" y="115.9">AD5</text>
<text x="238.3" y="119.4">AD4</text>
<text x="255.3" y="116.4">7</text>
<text x="255.3" y="119.9">8</text>
<text x="258.8" y="114.7">A6</text>
<text x="258.8" y="118.2">A5</text>
<text x="280.3" y="118.2">A2</text>
<text x="280.3" y="114.7">A1</text>
<text x="285.9" y="119.9">11</text>
<text x="285.9" y="116.4">12</text>
<text x="302.3" y="119.4">AD3</text>
<text x="302.3" y="115.9">AD2</text>
<text x="321.2" y="115.9">AD5</text>
<text x="321.2" y="119.4">AD4</text>
<text x="338.2" y="116.4">7</text>
<text x="338.2" y="119.9">8</text>
<text x="341.7" y="114.7">A6</text>
<text x="341.7" y="118.2">A5</text>
<text x="363.2" y="118.2">A2</text>
<text x="363.2" y="114.7">A1</text>
<text x="368.8" y="119.9">11</text>
<text x="368.8" y="116.4">12</text>
<text x="385.2" y="119.4">AD3</text>
<text x="385.2" y="115.9">AD2</text>
<text x="74.8" y="122.9">A0</text>
<text x="137.1" y="123.5">13</text>
<text x="143.6" y="121.4">C7</text>
<text x="143.6" y="124.9">C6</text>
<text x="177.9" y="124.9">AD3</text>
<text x="177.9" y="121.4">AD4</text>
<text x="187" y="123.5">52</text>
<text x="207.1" y="122.9">AD3</text>
<text x="238" y="122.9">VCC</text>
<text x="255.3" y="123.5">9</text>
<text x="258.8" y="121.7">A4</text>
<text x="258.8" y="125.2">VCC</text>
<text x="280.3" y="125.2">A7</text>
<text x="280.3" y="121.7">A3</text>
<text x="285.9" y="123.5">10</text>
<text x="302.3" y="122.9">AD7</text>
<text x="320.9" y="122.9">VCC</text>
<text x="338.2" y="123.5">9</text>
<text x="341.7" y="121.7">A4</text>
<text x="341.7" y="125.2">VCC</text>
<text x="363.2" y="125.2">A7</text>
<text x="363.2" y="121.7">A3</text>
<text x="368.8" y="123.5">10</text>
<text x="385.2" y="122.9">AD7</text>
<text x="74.8" y="130">VCC</text>
<text x="74.8" y="126.5">GND</text>
<text x="137.1" y="127">14</text>
<text x="137.1" y="130.5">15</text>
<text x="143.6" y="128.4">C5</text>
<text x="143.6" y="131.9">C4</text>
<text x="177.9" y="131.9">AD1</text>
<text x="177.9" y="128.4">AD2</text>
<text x="187" y="130.5">50</text>
<text x="187" y="127">51</text>
<text x="207.1" y="130">AD1</text>
<text x="207.1" y="126.5">AD2</text>
<text x="74.8" y="137.1">RESET</text>
<text x="74.8" y="133.5">M1</text>
<text x="137.1" y="134.1">16</text>
<text x="137.1" y="137.6">17</text>
<text x="143.6" y="135.5">C3</text>
<text x="177.9" y="135.5">AD0</text>
<text x="187" y="137.6">48</text>
<text x="187" y="134.1">49</text>
<text x="207.1" y="137.1">RD7</text>
<text x="207.1" y="133.5">AD0</text>
<text x="137.1" y="141.1">18</text>
<text x="143.6" y="139">C2</text>
<text x="143.6" y="142.5">C1</text>
<text x="177.8" y="142.5">RD6</text>
<text x="177.8" y="139">RD7</text>
<text x="187" y="141.1">47</text>
<text x="207.1" y="140.6">RD6</text>
<text x="237.6" y="142.3">GND</text>
<text x="255.3" y="142.9">1</text>
<text x="285.9" y="142.9">18</text>
<text x="302.3" y="142.3">GND</text>
<text x="320.5" y="142.3">GND</text>
<text x="338.2" y="142.9">1</text>
<text x="368.8" y="142.9">18</text>
<text x="385.2" y="142.3">GND</text>
<text x="74.8" y="144.1">INT</text>
<text x="115.4" y="147.6">GND</text>
<text x="137.1" y="144.6">19</text>
<text x="137.1" y="148.2">20</text>
<text x="143.6" y="146">C0</text>
<text x="143.6" y="149.6">GND/DAC</text>
<text x="177.8" y="149.6">RD4</text>
<text x="177.8" y="146">RD5</text>
<text x="187" y="148.2">45</text>
<text x="187" y="144.6">46</text>
<text x="207.1" y="147.6">RD4</text>
<text x="207.1" y="144.1">RD5</text>
<text x="238.5" y="145.9">RD0</text>
<text x="238.5" y="149.4">RD1</text>
<text x="255.3" y="146.4">2</text>
<text x="255.3" y="149.9">3</text>
<text x="258.8" y="144.6">!OE</text>
<text x="258.8" y="148.2">IO1</text>
<text x="277.2" y="144.6">GND</text>
<text x="278.6" y="148.2">IO4</text>
<text x="285.9" y="149.9">16</text>
<text x="285.9" y="146.4">17</text>
<text x="302.3" y="145.9">RD3</text>
<text x="302.3" y="149.4">RCAS1</text>
<text x="321.4" y="145.9">RD4</text>
<text x="321.4" y="149.4">RD5</text>
<text x="338.2" y="146.4">2</text>
<text x="338.2" y="149.9">3</text>
<text x="341.7" y="144.6">!OE</text>
<text x="341.7" y="148.2">IO1</text>
<text x="360.1" y="144.6">GND</text>
<text x="361.5" y="148.2">IO4</text>
<text x="368.8" y="149.9">16</text>
<text x="368.8" y="146.4">17</text>
<text x="385.2" y="149.4">RCAS1</text>
<text x="385.2" y="145.9">RD7</text>
<text x="9.1" y="154.7">WAIT</text>
<text x="76.6" y="154.7">RD</text>
<text x="76.6" y="151.2">WD</text>
<text x="115.4" y="154.7">GREEN</text>
<text x="115.4" y="151.2">VCC_VIDEO</text>
<text x="137.1" y="151.7">21</text>
<text x="137.1" y="155.2">22</text>
<text x="143.6" y="153.1">VDD/DAC</text>
<text x="177.8" y="153.1">RD3</text>
<text x="187" y="155.2">43</text>
<text x="187" y="151.7">44</text>
<text x="207.1" y="154.7">RD2</text>
<text x="207.1" y="151.2">RD3</text>
<text x="235.4" y="152.9">RR/!W</text>
<text x="255.3" y="153.5">4</text>
<text x="258.8" y="151.7">IO2</text>
<text x="258.8" y="155.2">!WE</text>
<text x="276.6" y="151.7">!CAS</text>
<text x="278.6" y="155.2">IO3</text>
<text x="285.9" y="153.5">15</text>
<text x="302.3" y="152.9">RD2</text>
<text x="318.3" y="152.9">RR/!W</text>
<text x="338.2" y="153.5">4</text>
<text x="341.7" y="151.7">IO2</text>
<text x="341.7" y="155.2">!WE</text>
<text x="359.5" y="151.7">!CAS</text>
<text x="361.5" y="155.2">IO3</text>
<text x="368.8" y="153.5">15</text>
<text x="385.2" y="152.9">RD6</text>
<text x="76.6" y="161.7">D0</text>
<text x="76.6" y="158.2">IOREQ</text>
<text x="115.4" y="158.2">RED</text>
<text x="115.4" y="161.7">BLUE</text>
<text x="137.1" y="158.7">23</text>
<text x="143.6" y="156.6">G</text>
<text x="143.6" y="160.2">R</text>
<text x="177.8" y="160.2">RD1</text>
<text x="177.8" y="156.6">RD2</text>
<text x="187" y="158.7">42</text>
<text x="207.1" y="158.2">RD1</text>
<text x="207.1" y="161.7">RD0</text>
<text x="236.3" y="156.5">RRAS</text>
<text x="238.3" y="160">AD6</text>
<text x="255.3" y="157">5</text>
<text x="255.3" y="160.5">6</text>
<text x="258.8" y="158.7">!RAS</text>
<text x="280.3" y="158.7">A0</text>
<text x="285.9" y="160.5">13</text>
<text x="285.9" y="157">14</text>
<text x="302.3" y="156.5">AD0</text>
<text x="302.3" y="160">AD1</text>
<text x="319.2" y="156.5">RRAS</text>
<text x="321.2" y="160">AD6</text>
<text x="338.2" y="157">5</text>
<text x="338.2" y="160.5">6</text>
<text x="341.7" y="158.7">!RAS</text>
<text x="363.2" y="158.7">A0</text>
<text x="368.8" y="160.5">13</text>
<text x="368.8" y="157">14</text>
<text x="385.2" y="160">AD1</text>
<text x="385.2" y="156.5">AD0</text>
<text x="76.6" y="165.3">D1</text>
<text x="115.4" y="165.3">INT</text>
<text x="137.1" y="162.3">24</text>
<text x="137.1" y="165.8">25</text>
<text x="143.6" y="163.7">B</text>
<text x="143.6" y="167.2">INT</text>
<text x="177.8" y="167.2">CD0</text>
<text x="177.8" y="163.7">RD0</text>
<text x="187" y="165.8">40</text>
<text x="187" y="162.3">41</text>
<text x="198.3" y="165.3">D0</text>
<text x="238.3" y="167">AD4</text>
<text x="238.3" y="163.5">AD5</text>
<text x="255.3" y="164">7</text>
<text x="255.3" y="167.6">8</text>
<text x="258.8" y="162.3">A6</text>
<text x="258.8" y="165.8">A5</text>
<text x="280.3" y="165.8">A2</text>
<text x="280.3" y="162.3">A1</text>
<text x="285.9" y="167.6">11</text>
<text x="285.9" y="164">12</text>
<text x="302.3" y="163.5">AD2</text>
<text x="302.3" y="167">AD3</text>
<text x="321.2" y="163.5">AD5</text>
<text x="321.2" y="167">AD4</text>
<text x="338.2" y="164">7</text>
<text x="338.2" y="167.6">8</text>
<text x="341.7" y="162.3">A6</text>
<text x="341.7" y="165.8">A5</text>
<text x="363.2" y="165.8">A2</text>
<text x="363.2" y="162.3">A1</text>
<text x="368.8" y="167.6">11</text>
<text x="368.8" y="164">12</text>
<text x="385.2" y="167">AD3</text>
<text x="385.2" y="163.5">AD2</text>
<text x="76.6" y="168.8">D2</text>
<text x="76.6" y="172.3">D3</text>
<text x="115.4" y="172.3">HRESET_LPD 27</text>
<text x="115.4" y="168.8">WAIT_LPS</text>
<text x="137.1" y="169.3">26</text>
<text x="143.6" y="170.7">WAIT</text>
<text x="177.8" y="170.7">CD1</text>
<text x="187" y="172.9">38</text>
<text x="187" y="169.3">39</text>
<text x="198.3" y="168.8">D1</text>
<text x="198.3" y="172.3">D2</text>
<text x="238" y="170.6">VCC</text>
<text x="255.3" y="171.1">9</text>
<text x="258.8" y="169.3">A4</text>
<text x="258.8" y="172.9">VCC</text>
<text x="280.3" y="172.9">A7</text>
<text x="280.3" y="169.3">A3</text>
<text x="285.9" y="171.1">10</text>
<text x="302.3" y="170.6">AD7</text>
<text x="320.9" y="170.6">VCC</text>
<text x="338.2" y="171.1">9</text>
<text x="341.7" y="169.3">A4</text>
<text x="341.7" y="172.9">VCC</text>
<text x="363.2" y="172.9">A7</text>
<text x="363.2" y="169.3">A3</text>
<text x="368.8" y="171.1">10</text>
<text x="385.2" y="170.6">AD7</text>
<text x="76.6" y="175.9">D4</text>
<text x="76.6" y="179.4">D5</text>
<text x="115.4" y="179.4">A0</text>
<text x="115.4" y="175.9">A1</text>
<text x="137.1" y="176.4">28</text>
<text x="137.1" y="179.9">29</text>
<text x="143.6" y="174.3">HRESET</text>
<text x="143.6" y="177.8">MODE1</text>
<text x="177.8" y="177.8">CD3</text>
<text x="177.8" y="174.3">CD2</text>
<text x="187" y="179.9">36</text>
<text x="187" y="176.4">37</text>
<text x="198.3" y="175.9">D3</text>
<text x="198.3" y="179.4">D4</text>
<text x="76.6" y="182.9">D6</text>
<text x="115.4" y="184.7">CSW</text>
<text x="137.1" y="183.4">30</text>
<text x="143.6" y="181.3">MODE0</text>
<text x="143.6" y="184.9">CSW</text>
<text x="177.8" y="184.9">CD5</text>
<text x="177.8" y="181.3">CD4</text>
<text x="187" y="183.4">35</text>
<text x="198.3" y="182.9">D5</text>
<text x="76.6" y="186.4">D7</text>
<text x="115.4" y="190">CSR</text>
<text x="137.1" y="187">31</text>
<text x="137.1" y="190.5">32</text>
<text x="143.6" y="188.4">CSR</text>
<text x="143.6" y="191.9">CD7</text>
<text x="177.8" y="188.4">CD6</text>
<text x="178" y="191.9">VBB</text>
<text x="187" y="190.5">33</text>
<text x="187" y="187">34</text>
<text x="198.3" y="186.4">D6</text>
<text x="129.5" y="202.3">D7</text>
<text x="177.1" y="200.6">GND</text>
<text x="243.7" y="202.3">WAIT_LPS</text>
<text x="312.9" y="202.3">VCC_VIDEO</text>
<text x="250.7" y="205.8">WAIT</text>
<text x="16.6" y="274.6">HRESET_LPD</text>
<text x="60.7" y="274.6">VCC</text>
</g>
<g font-size="3.2" fill="#000080">
<text x="183.4" y="52.3">22pF</text>
<text x="183.4" y="49.2">C2</text>
<text x="215.2" y="52.3">22pF</text>
<text x="215.2" y="49.2">C3</text>
<text x="187.3" y="56.2">21.47727MHz</text>
<text x="46.7" y="63.1">BUS1</text>
<text x="46.7" y="66.3">RC2014 LARGE BOARD</text>
<text x="161.9" y="77.3">U1</text>
<text x="269.5" y="89.7">U3</text>
<text x="352.4" y="89.7">U4</text>
<text x="265.9" y="132">41464C</text>
<text x="269.5" y="137.3">U5</text>
<text x="348.8" y="132">41464C</text>
<text x="351.5" y="137.3">U6</text>
<text x="265.9" y="179.7">41464C</text>
<text x="348.8" y="179.7">41464C</text>
<text x="266" y="191.9">J1</text>
<text x="288" y="191.9">J2</text>
<text x="142.9" y="197.9">V9958</text>
<text x="197.4" y="197.3">C1</text>
<text x="246.5" y="195.5">HDR-M-2.54_1x3</text>
<text x="284.4" y="195.5">HDR-M-2.54_1x3</text>
<text x="197.4" y="200.5">0.1uF</text>
<text x="82.9" y="237.9">C6</text>
<text x="98.8" y="237.9">C10</text>
<text x="116.4" y="237.9">C13</text>
<text x="153.5" y="237.9">C17</text>
<text x="172.9" y="237.9">C16</text>
<text x="82.9" y="241">0.1uF</text>
<text x="98.8" y="241">0.1uF</text>
<text x="116.4" y="241">0.1uF</text>
<text x="153.5" y="241">0.1uF</text>
<text x="172.9" y="241">0.1uF</text>
<text x="111.1" y="256.5">L1</text>
<text x="111.1" y="259.6">5.6uH</text>
<text x="162.3" y="269.6">C19</text>
<text x="174.6" y="269.6">C14</text>
<text x="162.3" y="272.8">0.1uF</text>
<text x="174.6" y="272.8">0.1uF</text>
</g>
<g font-size="3.2">
<text x="268.1" y="200.7">1</text>
<text x="287.3" y="200.7">1</text>
<text x="268.1" y="207.8">3</text>
<text x="268.1" y="204.3">2</text>
<text x="287.3" y="207.8">3</text>
<text x="287.3" y="204.3">2</text>
</g>
<g font-size="2.8" fill="#000080">
<text x="256.8" y="40.7">100</text>
<text x="256.8" y="37.2">R27</text>
<text x="256.8" y="46">R24</text>
<text x="256.8" y="49.5">100</text>
<text x="256.8" y="58.4">100</text>
<text x="256.8" y="54.8">R25</text>
<text x="107.5" y="60.2" transform="rotate(90 107.5 60.2)">10K</text>
<text x="108.8" y="63.6">R21</text>
<text x="114.5" y="60.2" transform="rotate(90 114.5 60.2)">10K</text>
<text x="115.9" y="63.6">R16</text>
<text x="121.6" y="60.2" transform="rotate(90 121.6 60.2)">10K</text>
<text x="123.8" y="63.6">R1</text>
<text x="128.7" y="60.2" transform="rotate(90 128.7 60.2)">10K</text>
<text x="130" y="63.6">R19</text>
<text x="256.8" y="63.6">R26</text>
<text x="256.8" y="67.2">100</text>
<text x="233.8" y="196">R18</text>
<text x="350.2" y="195.9">R15</text>
<text x="234.2" y="199.6">10K</text>
<text x="350.2" y="199.5">470</text>
<text x="43.3" y="273.6">R17</text>
<text x="43.3" y="277.1">10K</text>
</g>
<g font-size="2.5" fill="#00f">
<text x="56.8" y="70.6">A15</text>
<text x="56.8" y="74.1">A14</text>
<text x="56.8" y="77.6">A13</text>
<text x="56.8" y="81.1">A12</text>
<text x="56.8" y="84.7">A11</text>
<text x="56.8" y="88.2">A10</text>
<text x="56.8" y="91.7">A9</text>
<text x="56.8" y="95.2">A8</text>
<text x="56.8" y="98.8">A7</text>
<text x="56.8" y="102.3">A6</text>
<text x="56.8" y="105.8">A5</text>
<text x="56.8" y="109.4">A4</text>
<text x="56.8" y="112.9">A3</text>
<text x="56.8" y="116.4">A2</text>
<text x="56.8" y="119.9">A1</text>
<text x="56.8" y="123.5">A0</text>
<text x="41.6" y="127">GND</text>
<text x="42.1" y="130.5">VCC</text>
<text x="56.8" y="127">GND</text>
<text x="56.8" y="130.5">VCC</text>
<text x="37.7" y="137.6">RESET2</text>
<text x="40.6" y="134.1">RFSH</text>
<text x="56.8" y="134.1">M1</text>
<text x="56.8" y="137.6">RESET</text>
<text x="40.9" y="141.1">CLK2</text>
<text x="56.8" y="141.1">CLK</text>
<text x="37" y="144.6">BUSACK</text>
<text x="40.8" y="148.2">HALT</text>
<text x="56.8" y="144.6">INT</text>
<text x="56.8" y="148.2">MREQ</text>
<text x="38.4" y="151.7">BUSRQ</text>
<text x="40.6" y="155.2">WAIT</text>
<text x="56.8" y="151.7">WR</text>
<text x="56.8" y="155.2">RD</text>
<text x="42.3" y="158.7">NMI</text>
<text x="56.8" y="158.7">IOREQ</text>
<text x="43.8" y="162.3">D8</text>
<text x="43.8" y="165.8">D9</text>
<text x="56.8" y="162.3">D0</text>
<text x="56.8" y="165.8">D1</text>
<text x="42.2" y="169.3">D10</text>
<text x="42.2" y="172.9">D11</text>
<text x="56.8" y="169.3">D2</text>
<text x="56.8" y="172.9">D3</text>
<text x="42.2" y="176.4">D12</text>
<text x="42.2" y="179.9">D13</text>
<text x="56.8" y="176.4">D4</text>
<text x="56.8" y="179.9">D5</text>
<text x="42.2" y="183.4">D14</text>
<text x="56.8" y="183.4">D6</text>
<text x="42.2" y="187">D15</text>
<text x="42.5" y="190.5">TX2</text>
<text x="56.8" y="187">D7</text>
<text x="56.8" y="190.5">TX</text>
<text x="40.5" y="197.6">USR5</text>
<text x="42.3" y="194">RX2</text>
<text x="56.8" y="194">RX</text>
<text x="56.8" y="197.6">USR1</text>
<text x="40.5" y="201.1">USR6</text>
<text x="56.8" y="201.1">USR2</text>
<text x="40.5" y="204.6">USR7</text>
<text x="40.5" y="208.1">USR8</text>
<text x="56.8" y="204.6">USR3</text>
<text x="56.8" y="208.1">USR4</text>
</g>
<g font-size="1.8" fill="#00f">
<text x="123.8" y="84.1">DHCLK</text>
<text x="124" y="87.7">DLCLK</text>
<text x="115.4" y="91.2">VRESET</text>
<text x="108.3" y="101.8">BLEO</text>
<text x="129.3" y="98.2">CSYNC</text>
</g>
<g font-size="1.8" fill="#000080">
<text x="25.3" y="152.8">D1</text>
<text x="147.1" y="269.1">C18</text>
<text x="147.1" y="272.1">10uF</text>
</g>
<g font-size="1.4" fill="#00f">
<text x="193" y="61.7">1</text>
<text x="197.9" y="61.7">2</text>
</g>
</svg>
